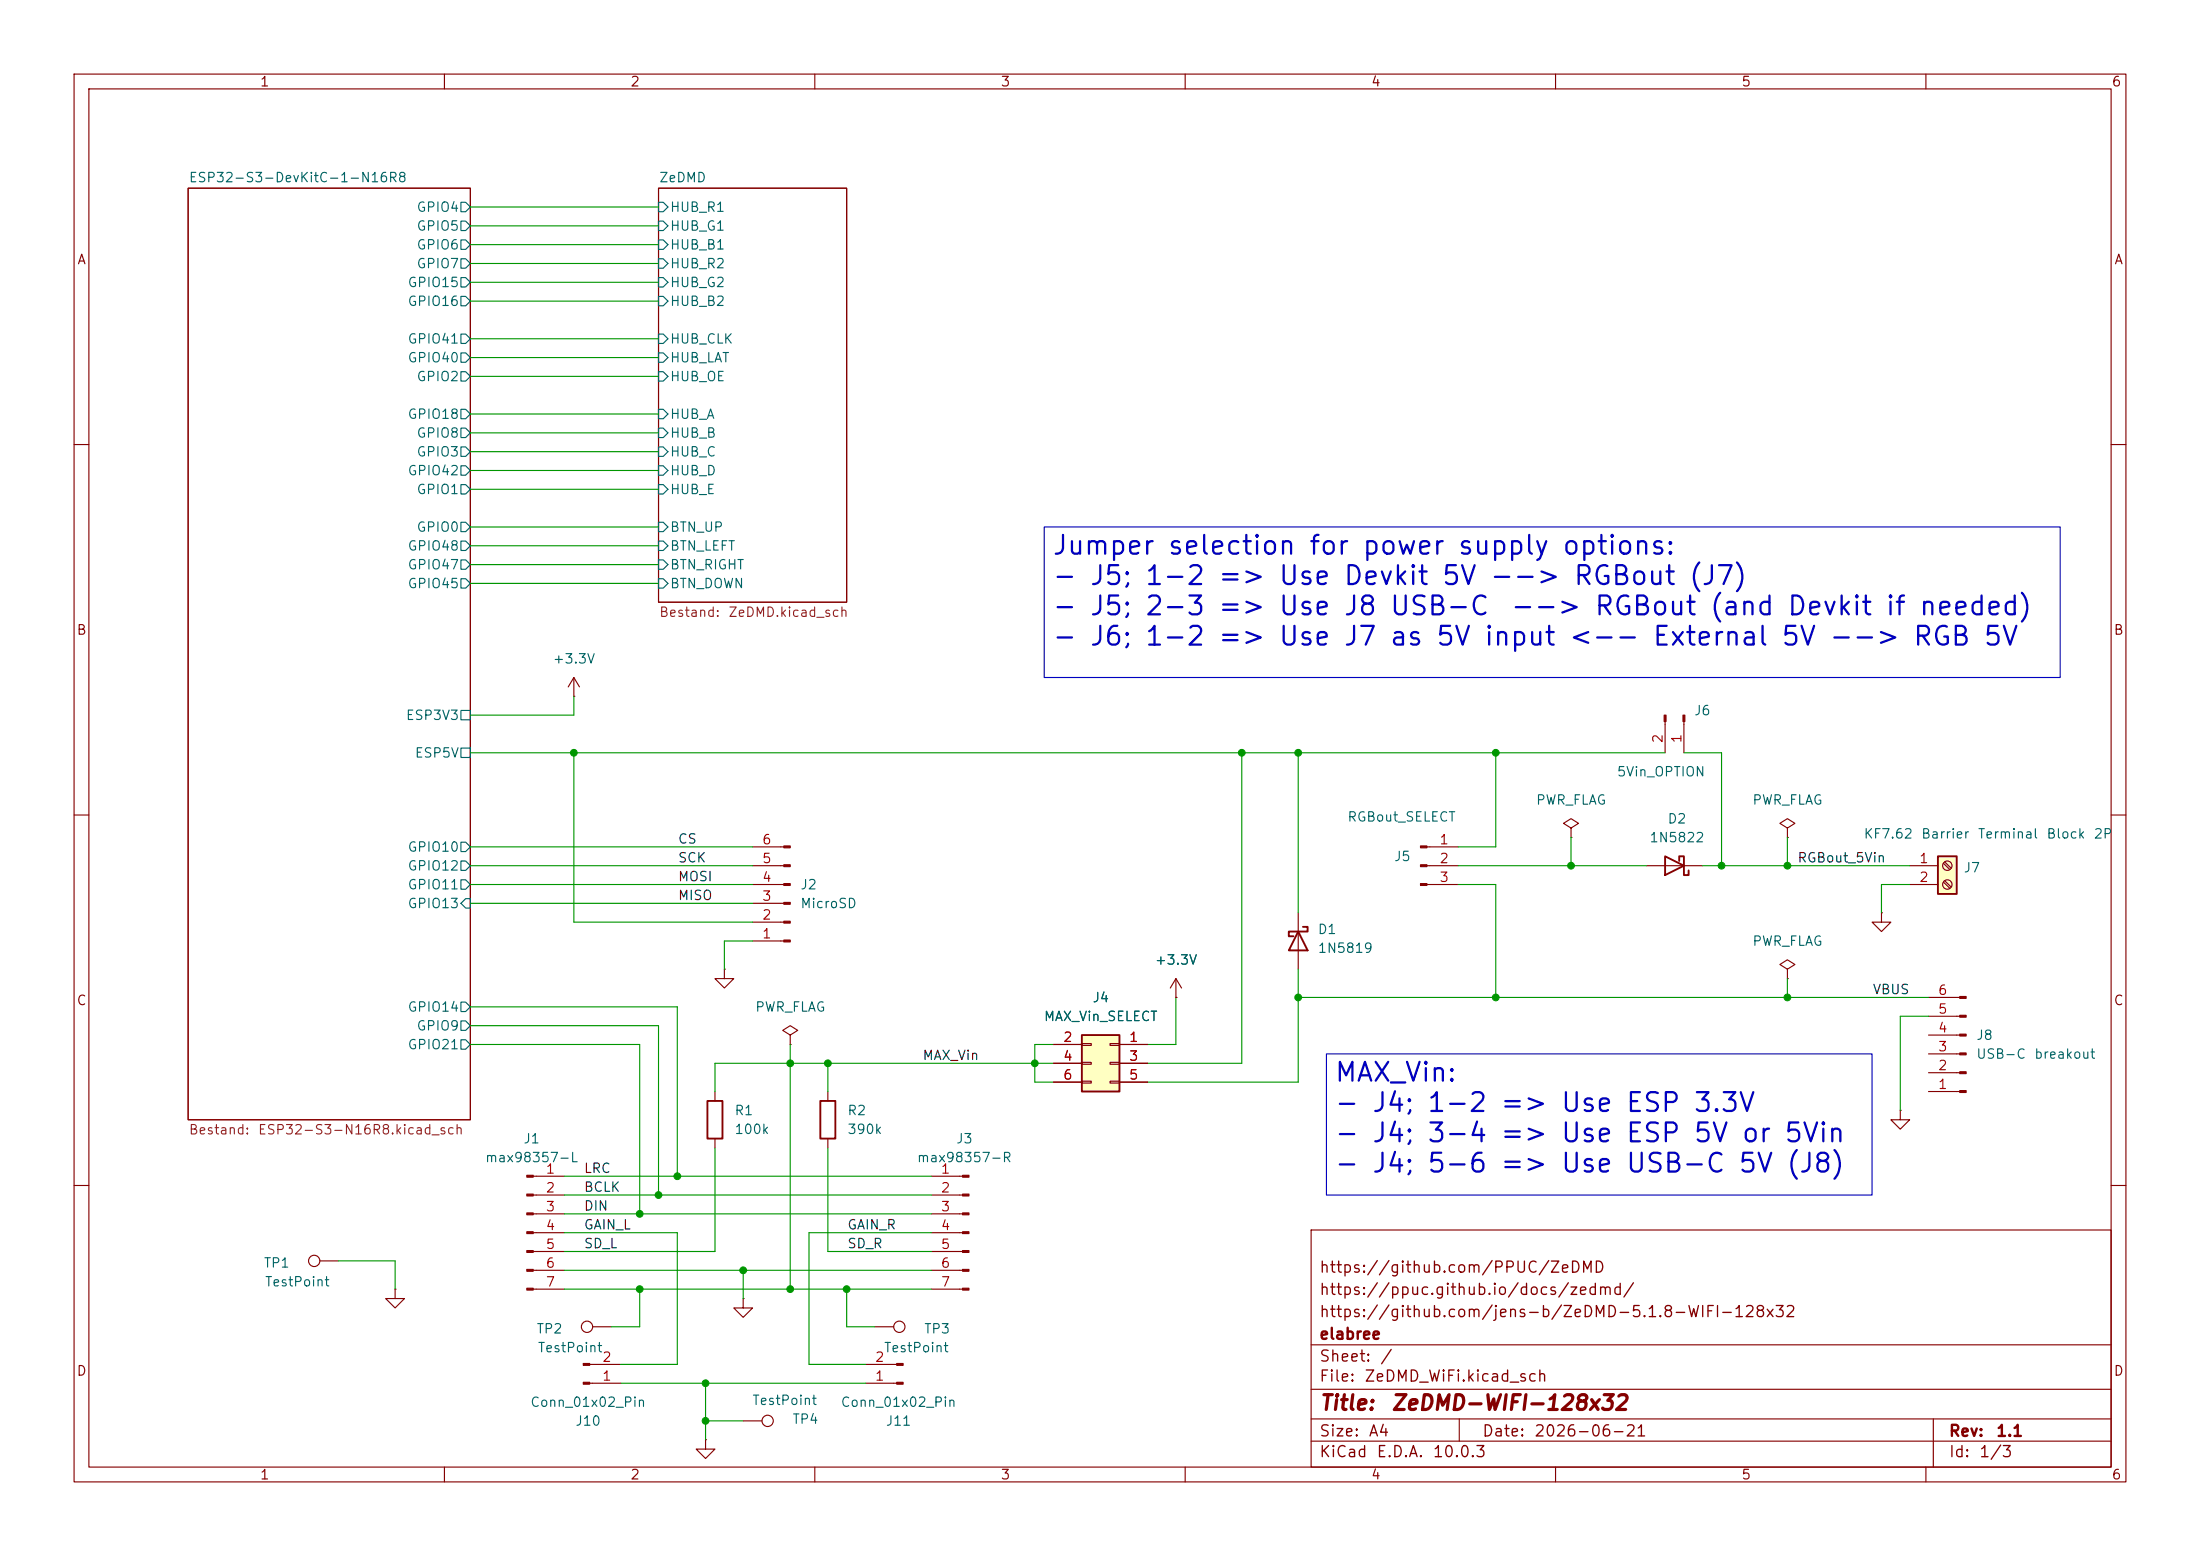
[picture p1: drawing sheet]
<svg xmlns="http://www.w3.org/2000/svg" width="297mm" height="210mm" viewBox="0 0 297 210" stroke-linecap="round" stroke-linejoin="round" font-family="sans-serif">
<g fill="none" stroke="#840000" stroke-width=".15">
<path d="M10 10h277v190h-277zM12 12h273v186h-273zM60 10v2M110 10v2M160 10v2M210 10v2M260 10v2M25.4 25.4h38.1v125.7h-38.1zM88.9 25.4h25.4v55.9h-25.4zM10 60h2M285 60h2M10 110h2"/>
<path d="M285 110h2M106.7 139.7l1-.6-1-.7-1 .7 1 .6v1.3M158.7 134.6h.1M158.7 132.1l-.7 1.3M158.7 132.1l.8 1.3M158.7 132.1v2.5M175.3 123.2v7.6M96.5 147.3v1.3M96.5 153.7v1.2M106.7 141h.1M125.7 158.8h4.2M256.5 149.9v1.2h1.3l-1.3 1.3-1.2-1.3h1.2"/>
<path d="M256.5 149.9h.1M10 160h2M53.3 174v1.3h1.3l-1.3 1.2-1.2-1.2h1.2M53.3 174h.1M100.3 175.3v1.2h1.3l-1.3 1.3-1.2-1.3h1.2M100.3 175.3h.1M118.1 179.1h2.5M125.7 161.3h4.2M125.7 163.8h4.2M125.7 166.4h4.2M125.7 168.9h4.2M125.7 171.5h4.2"/>
<path d="M125.7 174h4.2M177 166h108v32h-108zM285 160h2M60 198v2M79.6 186.7h4.2M79.6 184.2h4.2M95.2 194.3v1.3h1.3l-1.3 1.3-1.2-1.3h1.2M95.2 194.3h.1M100.3 191.8h2.6M110 198v2M116.8 186.7h4.3M116.8 184.2h4.3"/>
<path d="M160 198v2M177 194.5h108M177 191.5h108M177 187.5h108M177 181.5h108M197 191.5v3M210 198v2M260 198v2M261 191.5v6.5"/>
<circle cx="121.4" cy="179.1" r=".76"/>
<circle cx="103.6" cy="191.8" r=".76"/>
</g>
<g fill="none" stroke="#006464" stroke-width=".15">
<path d="M62.2 27.3h.7l.6 .6-.6 .7h-.7zM62.2 29.8h.7l.6 .7-.6 .6h-.7zM62.2 32.4h.7l.6 .6-.6 .7h-.7zM62.2 34.9h.7l.6 .7-.6 .6h-.7zM62.2 37.5h.7l.6 .6-.6 .6h-.7zM88.9 32.4h.6l.7 .6-.7 .7h-.6zM88.9 29.8h.6l.7 .7-.7 .6h-.6zM88.9 37.5h.6l.7 .6-.7 .6h-.6zM88.9 27.3h.6l.7 .6-.7 .7h-.6zM88.9 34.9h.6l.7 .7-.7 .6h-.6zM62.2 50.2h.7l.6 .6-.6 .6h-.7zM62.2 57.8h.7l.6 .6-.6 .7h-.7z"/>
<path d="M62.2 40h.7l.6 .6-.6 .7h-.7zM62.2 55.2h.7l.6 .7-.6 .6h-.7zM62.2 47.6h.7l.6 .7-.6 .6h-.7zM62.2 45.1h.7l.6 .6-.6 .7h-.7zM88.9 55.2h.6l.7 .7-.7 .6h-.6zM88.9 57.8h.6l.7 .6-.7 .7h-.6zM88.9 40h.6l.7 .6-.7 .7h-.6zM88.9 45.1h.6l.7 .6-.7 .7h-.6zM88.9 47.6h.6l.7 .7-.7 .6h-.6zM88.9 50.2h.6l.7 .6-.7 .6h-.6zM62.2 70.5h.7l.6 .6-.6 .7h-.7zM62.2 65.4h.7l.6 .6-.6 .7h-.7z"/>
<path d="M62.2 60.3h.7l.6 .7-.6 .6h-.7zM62.2 62.9h.7l.6 .6-.6 .6h-.7zM62.2 78.1h.7l.6 .6-.6 .7h-.7zM62.2 75.6h.7l.6 .6-.6 .6h-.7zM62.2 73h.7l.6 .7-.6 .6h-.7zM88.9 78.1h.6l.7 .6-.7 .7h-.6zM88.9 73h.6l.7 .7-.7 .6h-.6zM88.9 75.6h.6l.7 .6-.7 .6h-.6zM88.9 70.5h.6l.7 .6-.7 .7h-.6zM88.9 60.3h.6l.7 .7-.7 .6h-.6zM88.9 62.9h.6l.7 .6-.7 .6h-.6zM88.9 65.4h.6l.7 .6-.7 .7h-.6z"/>
<path d="M62.2 95.9h1.3v1.3h-1.3zM62.2 101h1.3v1.2h-1.3zM62.2 113.7h.7l.6 .6-.6 .6h-.7zM62.2 118.7h.7l.6 .7-.6 .6h-.7zM62.2 116.2h.7l.6 .6-.6 .7h-.7zM62.2 137.8h.7l.6 .6-.6 .7h-.7zM62.2 135.3h.7l.6 .6-.6 .6h-.7zM62.9 121.3h.6v1.3h-.6l-.7-.7zM62.2 140.3h.7l.6 .7-.6 .6h-.7z"/>
</g>
<g fill="#840000" stroke="#840000" stroke-width=".15">
<path d="M121.1 186.6h.8v.2h-.8z"/>
<path d="M121.1 184h.8v.3h-.8z"/>
<path d="M78.7 186.6h.9v.2h-.9z"/>
<path d="M78.7 184h.9v.3h-.9z"/>
<path d="M129.9 158.6h.9v.3h-.9z"/>
<path d="M129.9 161.2h.9v.2h-.9z"/>
<path d="M129.9 163.7h.9v.3h-.9z"/>
<path d="M129.9 166.2h.9v.3h-.9z"/>
<path d="M129.9 168.8h.9v.2h-.9z"/>
<path d="M129.9 171.3h.9v.3h-.9z"/>
<path d="M129.9 173.9h.9v.2h-.9z"/>
</g>
<path d="M175.3 125.7l1.2 2.6h-2.5zM175.9 125.1h.6v.6h-2.5v.7h.6M95.5 148.6h2v5.1h-2z" fill="none" stroke="#840000" stroke-width=".25"/>
<path d="M146 139.7h5.1v7.6h-5.1z" fill="#ffffc2"/>
<path d="M224.8 115.6l2.5 1.2-2.5 1.3zM226.7 116.2v-.6h.6v2.5h.7v-.6M146 139.7h5.1v7.6h-5.1zM110.7 148.6h2.1v5.1h-2.1z" fill="none" stroke="#840000" stroke-width=".25"/>
<g fill="none" stroke="#840000" stroke-width=".15">
<path d="M77.5 94h.1M77.5 91.4l-.8 1.3M77.5 91.4l.7 1.3M77.5 91.4v2.6M224.8 97.4v4.2M227.3 97.4v4.2M101.6 114.3h4.2M101.6 116.8h4.2M101.6 119.4h4.2M192.6 114.3h4.2M192.6 116.8h4.2M192.6 119.4h4.2"/>
<path d="M212.1 111.8l1-.7-1-.6-1 .6 1 .7v1.2M212.1 113h.1M222.2 116.8h7.7M97.8 130.8v1.3h1.3l-1.3 1.3-1.3-1.3h1.3M97.8 130.8h.1M101.6 127h4.2M101.6 124.5h4.2M101.6 121.9h4.2M111.8 147.3v1.3M111.8 153.7v1.2M142.2 141h3.8M142.2 143.5h3.8"/>
<path d="M142.2 146.1h3.8M146 140.8h1.3v.3h-1.3zM146 143.4h1.3v.2h-1.3zM146 145.9h1.3v.3h-1.3zM149.9 140.8h1.2v.3h-1.2zM149.9 143.4h1.2v.2h-1.2zM149.9 145.9h1.2v.3h-1.2zM151.1 141h3.8M151.1 143.5h3.8M151.1 146.1h3.8"/>
</g>
<g fill="#840000" stroke="#840000" stroke-width=".15">
<path d="M191.8 114.2h.8v.2h-.8z"/>
<path d="M191.8 116.7h.8v.3h-.8z"/>
<path d="M191.8 119.3h.8v.2h-.8z"/>
<path d="M105.8 126.9h.9v.2h-.9z"/>
<path d="M105.8 124.3h.9v.3h-.9z"/>
<path d="M105.8 121.8h.9v.2h-.9z"/>
<path d="M105.8 119.3h.9v.2h-.9z"/>
<path d="M105.8 116.7h.9v.3h-.9z"/>
<path d="M105.8 114.2h.9v.2h-.9z"/>
<path d="M227.2 96.5h.3v.9h-.3z"/>
<path d="M224.7 96.5h.2v.9h-.2z"/>
</g>
<path d="M261.6 115.6h2.6v5.1h-2.6z" fill="#ffffc2"/>
<path d="M261.6 115.6h2.6v5.1h-2.6z" fill="none" stroke="#840000" stroke-width=".25"/>
<g fill="none" stroke="#840000" stroke-width=".15">
<path d="M241.3 111.8l1-.7-1-.6-1 .6 1 .7v1.2M241.3 113h.1M257.8 116.8h3.8M257.8 119.4h3.8M262.4 116.5l.8 .8M262.4 119l.8 .9M262.5 116.3l.9 .9M262.5 118.9l.9 .8M158.7 134.6h.1M241.3 130.8l1-.6-1-.7-1 .7 1 .6v1.3M241.3 132.1h.1M254 123.2v1.3h1.3l-1.3 1.2-1.3-1.2h1.3"/>
<path d="M254 123.2h.1M260.3 139.7h4.3M260.3 137.2h4.3M260.3 134.6h4.3M72 158.8h4.2M142.2 141h3.8M142.2 143.5h3.8M142.2 146.1h3.8M151.1 141h3.8M151.1 143.5h3.8M151.1 146.1h3.8M260.3 147.3h4.3"/>
<path d="M260.3 144.8h4.3M260.3 142.2h4.3M43.2 170.2h2.5M72 161.3h4.2M72 163.8h4.2M72 166.4h4.2M72 168.9h4.2M72 171.5h4.2M72 174h4.2M80 179.1h2.5"/>
<circle cx="262.9" cy="119.4" r=".63"/>
<circle cx="262.9" cy="116.8" r=".63"/>
<circle cx="42.4" cy="170.2" r=".76"/>
<circle cx="79.2" cy="179.1" r=".76"/>
</g>
<g fill="#840000" stroke="#840000" stroke-width=".15">
<path d="M264.6 147.2h.8v.2h-.8z"/>
<path d="M264.6 144.7h.8v.2h-.8z"/>
<path d="M264.6 142.1h.8v.3h-.8z"/>
<path d="M264.6 139.6h.8v.2h-.8z"/>
<path d="M264.6 137h.8v.3h-.8z"/>
<path d="M264.6 134.5h.8v.2h-.8z"/>
<path d="M71.1 158.6h.9v.3h-.9z"/>
<path d="M71.1 161.2h.9v.2h-.9z"/>
<path d="M71.1 163.7h.9v.3h-.9z"/>
<path d="M71.1 166.2h.9v.3h-.9z"/>
<path d="M71.1 168.8h.9v.2h-.9z"/>
<path d="M71.1 171.3h.9v.3h-.9z"/>
<path d="M71.1 173.9h.9v.2h-.9z"/>
</g>
<g fill="none" stroke="#009600" stroke-width=".15">
<path d="M63.5 27.9h25.4M63.5 30.5h25.4M63.5 33h25.4M63.5 38.1h25.4M63.5 35.6h25.4M63.5 58.4h25.4M63.5 48.3h25.4M63.5 40.6h25.4M63.5 50.8h25.4M63.5 55.9h25.4M63.5 45.7h25.4M63.5 78.7h25.4"/>
<path d="M63.5 66h25.4M63.5 61h25.4M63.5 73.7h25.4M63.5 71.1h25.4M63.5 76.2h25.4M63.5 63.5h25.4M77.5 94v2.5h-14M63.5 101.6h161.3M63.5 116.8h38.1M63.5 119.4h38.1M63.5 114.3h38.1M77.5 101.6v22.9h24.1"/>
<path d="M167.6 101.6v41.9h-12.7M175.3 101.6v21.6M196.8 116.8h25.4M196.8 119.4h5.1v15.2M201.9 101.6v12.7h-5.1M212.1 113v3.8M227.3 101.6h5.1v15.2M229.9 116.8h27.9M241.3 113v3.8M257.8 119.4h-3.8v3.8M63.5 121.9h38.1M63.5 138.4h25.4v22.9"/>
<path d="M63.5 135.9h27.9v22.9M101.6 127h-3.8v3.8M158.7 134.6v6.4h-3.8M175.3 130.8v15.3h-20.4M175.3 134.6h85M241.3 132.1v2.5M260.3 137.2h-3.8v12.7M63.5 141h22.9v22.8M76.2 158.8h49.5M96.5 154.9v14h-20.3M106.7 141v33M111.8 143.5v3.8"/>
<path d="M111.8 154.9v14h13.9M142.2 141h-2.5v5.1h2.5M142.2 143.5h-45.7v3.8M45.7 170.2h7.6v3.8M76.2 174h49.5M76.2 166.4h15.2v17.8h-7.6M76.2 163.8h49.5M76.2 161.3h49.5M76.2 171.5h49.5M86.4 174v5.1h-3.9M100.3 171.5v3.8M114.3 174v5.1h3.8"/>
<path d="M125.7 166.4h-16.5v17.8h7.6M83.8 186.7h33M95.2 186.7v7.6M95.2 191.8h5.1"/>
</g>
<path d="M141 71.1h137.1v20.3h-137.1zM179.1 142.2h73.6v19.1h-73.6z" fill="none" stroke="#0000c2" stroke-width=".15"/>
<g fill="#009600" stroke="#009600" stroke-width=".14">
<circle cx="91.4" cy="158.8" r=".46"/>
<circle cx="100.3" cy="171.5" r=".46"/>
<circle cx="88.9" cy="161.3" r=".46"/>
<circle cx="106.7" cy="143.5" r=".46"/>
<circle cx="111.8" cy="143.5" r=".46"/>
<circle cx="201.9" cy="134.6" r=".46"/>
<circle cx="167.6" cy="101.6" r=".46"/>
<circle cx="175.3" cy="101.6" r=".46"/>
<circle cx="201.9" cy="101.6" r=".46"/>
<circle cx="212.1" cy="116.8" r=".46"/>
<circle cx="175.3" cy="134.6" r=".46"/>
<circle cx="139.7" cy="143.5" r=".46"/>
<circle cx="77.5" cy="101.6" r=".46"/>
<circle cx="241.3" cy="134.6" r=".46"/>
<circle cx="241.3" cy="116.8" r=".46"/>
<circle cx="232.4" cy="116.8" r=".46"/>
<circle cx="86.4" cy="174" r=".46"/>
<circle cx="106.7" cy="174" r=".46"/>
<circle cx="95.2" cy="186.7" r=".46"/>
<circle cx="95.2" cy="191.8" r=".46"/>
<circle cx="86.4" cy="163.8" r=".46"/>
<circle cx="114.3" cy="174" r=".46"/>
</g>
<g font-size="2.5" fill="#0000c2">
<text x="141.9" y="75.5">Jumper selection for power supply options:</text>
<text x="141.9" y="79.6">- J5; 1-2 =&gt; Use Devkit 5V --&gt; RGBout (J7)</text>
<text x="141.9" y="83.7">- J5; 2-3 =&gt; Use J8 USB-C</text>
<text x="203.8" y="83.7">--&gt; RGBout (and Devkit if needed)</text>
<text x="141.9" y="87.8">- J6; 1-2 =&gt; Use J7 as 5V input &lt;-- External 5V --&gt; RGB 5V</text>
<text x="180" y="146.6">MAX_Vin:</text>
<text x="180" y="150.7">- J4; 1-2 =&gt; Use ESP 3.3V</text>
<text x="180" y="154.8">- J4; 3-4 =&gt; Use ESP 5V or 5Vin</text>
<text x="180" y="158.9">- J4; 5-6 =&gt; Use USB-C 5V (J8)</text>
</g>
<g font-size="2" fill="#840000">
<text x="178" y="190.8">Title:</text>
<text x="187.7" y="190.8">ZeDMD-WIFI-128x32</text>
</g>
<g font-size="1.5" fill="#840000">
<text x="178" y="172.2">https://github.com/PPUC/ZeDMD</text>
<text x="178" y="178.2">https://github.com/jens-b/ZeDMD-5.1.8-WIFI-128x32</text>
<text x="178" y="175.2">https://ppuc.github.io/docs/zedmd/</text>
<text x="178" y="184.2">Sheet:</text>
<text x="178" y="181.2">elabree</text>
<text x="186.2" y="184.2">/</text>
<text x="178" y="186.9">File:</text>
<text x="184.1" y="186.9">ZeDMD_WiFi.kicad_sch</text>
<text x="178" y="197.1">KiCad</text>
<text x="178" y="194.3">Size:</text>
<text x="184.7" y="194.3">A4</text>
<text x="185.7" y="197.1">E.D.A.</text>
<text x="193.3" y="197.1">10.0.3</text>
<text x="200" y="194.3">Date:</text>
<text x="207" y="194.3">2026-06-21</text>
<text x="263" y="194.3">Rev:</text>
<text x="263" y="197.1">Id:</text>
<text x="267.1" y="197.1">1/3</text>
<text x="269.4" y="194.3">1.1</text>
</g>
<g font-size="1.3" fill="#840000">
<text x="35" y="12">1</text>
<text x="85" y="12">2</text>
<text x="135" y="12">3</text>
<text x="185" y="12">4</text>
<text x="235" y="12">5</text>
<text x="285" y="12">6</text>
<text x="10.3" y="36">A</text>
<text x="285.3" y="36">A</text>
<text x="10.3" y="86">B</text>
<text x="285.3" y="86">B</text>
<text x="10.3" y="136">C</text>
<text x="285.3" y="136">C</text>
<text x="10.3" y="186">D</text>
<text x="285.3" y="186">D</text>
<text x="35" y="200">1</text>
<text x="85" y="200">2</text>
<text x="135" y="200">3</text>
<text x="185" y="200">4</text>
<text x="235" y="200">5</text>
<text x="285" y="200">6</text>
</g>
<g font-size="1.3" fill="#006464">
<text x="25.4" y="24.9">ESP32-S3-DevKitC-1-N16R8</text>
<text x="56.2" y="28.9">GPIO4</text>
<text x="88.9" y="24.9">ZeDMD</text>
<text x="90.4" y="28.9">HUB_R1</text>
<text x="56.2" y="31.5">GPIO5</text>
<text x="56.2" y="34">GPIO6</text>
<text x="90.4" y="34">HUB_B1</text>
<text x="90.4" y="31.5">HUB_G1</text>
<text x="54.9" y="39.1">GPIO15</text>
<text x="54.9" y="41.6">GPIO16</text>
<text x="56.2" y="36.5">GPIO7</text>
<text x="90.4" y="41.6">HUB_B2</text>
<text x="90.4" y="39.1">HUB_G2</text>
<text x="90.4" y="36.5">HUB_R2</text>
<text x="54.9" y="46.7">GPIO41</text>
<text x="90.4" y="46.7">HUB_CLK</text>
<text x="54.9" y="49.2">GPIO40</text>
<text x="56.2" y="51.8">GPIO2</text>
<text x="90.4" y="49.2">HUB_LAT</text>
<text x="90.4" y="51.8">HUB_OE</text>
<text x="54.9" y="56.9">GPIO18</text>
<text x="56.2" y="59.4">GPIO8</text>
<text x="90.4" y="56.9">HUB_A</text>
<text x="90.4" y="59.4">HUB_B</text>
<text x="54.9" y="64.5">GPIO42</text>
<text x="56.2" y="61.9">GPIO3</text>
<text x="90.4" y="61.9">HUB_C</text>
<text x="90.4" y="64.5">HUB_D</text>
<text x="56.2" y="67">GPIO1</text>
<text x="90.4" y="67">HUB_E</text>
<text x="54.9" y="77.2">GPIO47</text>
<text x="54.9" y="74.6">GPIO48</text>
<text x="56.2" y="72.1">GPIO0</text>
<text x="90.4" y="74.6">BTN_LEFT</text>
<text x="90.4" y="77.2">BTN_RIGHT</text>
<text x="90.4" y="72.1">BTN_UP</text>
<text x="54.9" y="79.7">GPIO45</text>
<text x="90.4" y="79.7">BTN_DOWN</text>
<text x="74.5" y="89.9">+3.3V</text>
<text x="54.7" y="97.5">ESP3V3</text>
<text x="228.6" y="96.9">J6</text>
<text x="55.9" y="102.6">ESP5V</text>
<text x="218.2" y="105.1">5Vin_OPTION</text>
<text x="181.8" y="111.2">RGBout_SELECT</text>
<text x="207.3" y="108.9">PWR_FLAG</text>
<text x="225" y="111.5">D2</text>
<text x="236.5" y="108.9">PWR_FLAG</text>
<text x="251.5" y="113.5">KF7.62</text>
<text x="259.3" y="113.5">Barrier</text>
<text x="266.9" y="113.5">Terminal</text>
<text x="276.2" y="113.5">Block</text>
<text x="282.6" y="113.5">2P</text>
<text x="54.9" y="115.3">GPIO10</text>
<text x="54.9" y="117.8">GPIO12</text>
<text x="188.1" y="116.5">J5</text>
<text x="222.6" y="114">1N5822</text>
<text x="265" y="118.1">J7</text>
<text x="54.9" y="120.4">GPIO11</text>
<text x="54.9" y="122.9">GPIO13</text>
<text x="108" y="120.4">J2</text>
<text x="108" y="122.9">MicroSD</text>
<text x="155.8" y="130.5">+3.3V</text>
<text x="177.8" y="126.4">D1</text>
<text x="177.8" y="128.9">1N5819</text>
<text x="236.5" y="128">PWR_FLAG</text>
<text x="54.9" y="136.9">GPIO14</text>
<text x="101.9" y="136.9">PWR_FLAG</text>
<text x="147.4" y="135.6">J4</text>
<text x="54.9" y="141.9">GPIO21</text>
<text x="56.2" y="139.4">GPIO9</text>
<text x="140.8" y="138.1">MAX_Vin_SELECT</text>
<text x="266.7" y="140.7">J8</text>
<text x="266.7" y="143.2">USB-C</text>
<text x="274.5" y="143.2">breakout</text>
<text x="70.6" y="154.6">J1</text>
<text x="99.1" y="150.8">R1</text>
<text x="99.1" y="153.4">100k</text>
<text x="114.3" y="150.8">R2</text>
<text x="114.3" y="153.4">390k</text>
<text x="129" y="154.6">J3</text>
<text x="65.4" y="157.2">max98357-L</text>
<text x="123.7" y="157.2">max98357-R</text>
<text x="35.5" y="171.4">TP1</text>
<text x="35.7" y="173.9">TestPoint</text>
<text x="72.3" y="180.3">TP2</text>
<text x="72.5" y="182.8">TestPoint</text>
<text x="119.2" y="182.8">TestPoint</text>
<text x="124.7" y="180.3">TP3</text>
<text x="71.5" y="190.2">Conn_01x02_Pin</text>
<text x="101.5" y="189.9">TestPoint</text>
<text x="113.4" y="190.2">Conn_01x02_Pin</text>
<text x="77.6" y="192.7">J10</text>
<text x="106.9" y="192.5">TP4</text>
<text x="119.5" y="192.7">J11</text>
</g>
<g font-size="1.3" fill="#725600">
<text x="88.9" y="83.6">Bestand:</text>
<text x="98.2" y="83.6">ZeDMD.kicad_sch</text>
<text x="25.4" y="153.4">Bestand:</text>
<text x="34.7" y="153.4">ESP32-S3-N16R8.kicad_sch</text>
</g>
<g font-size="1.3" fill="#a90000">
<text x="224.8" y="100.4" transform="rotate(-90 224.8 100.4)">2</text>
<text x="227.3" y="100.4" transform="rotate(-90 227.3 100.4)">1</text>
<text x="102.8" y="119.4">4</text>
<text x="102.8" y="116.8">5</text>
<text x="102.8" y="114.3">6</text>
<text x="194.2" y="114.3">1</text>
<text x="194.2" y="116.8">2</text>
<text x="194.2" y="119.4">3</text>
<text x="259" y="116.8">1</text>
<text x="259" y="119.4">2</text>
<text x="102.8" y="124.4">2</text>
<text x="102.8" y="121.9">3</text>
<text x="102.8" y="127">1</text>
<text x="261.5" y="137.1">5</text>
<text x="261.5" y="134.6">6</text>
<text x="143.4" y="140.9">2</text>
<text x="143.4" y="143.5">4</text>
<text x="152.3" y="140.9">1</text>
<text x="152.3" y="143.5">3</text>
<text x="261.5" y="142.2">3</text>
<text x="261.5" y="139.7">4</text>
<text x="143.4" y="146">6</text>
<text x="152.3" y="146">5</text>
<text x="261.5" y="147.3">1</text>
<text x="261.5" y="144.8">2</text>
<text x="73.6" y="158.7">1</text>
<text x="73.6" y="161.3">2</text>
<text x="126.9" y="158.7">1</text>
<text x="126.9" y="161.3">2</text>
<text x="73.6" y="163.8">3</text>
<text x="73.6" y="166.3">4</text>
<text x="126.9" y="163.8">3</text>
<text x="126.9" y="166.3">4</text>
<text x="73.6" y="168.9">5</text>
<text x="73.6" y="171.4">6</text>
<text x="73.6" y="174">7</text>
<text x="126.9" y="168.9">5</text>
<text x="126.9" y="171.4">6</text>
<text x="126.9" y="174">7</text>
<text x="81.2" y="184.1">2</text>
<text x="118" y="184.1">2</text>
<text x="81.2" y="186.7">1</text>
<text x="118" y="186.7">1</text>
</g>
<g font-size="1.3" fill="#0f0f0f">
<text x="91.4" y="116.7">SCK</text>
<text x="91.4" y="119.3">MOSI</text>
<text x="91.4" y="114.2">CS</text>
<text x="242.6" y="116.7">RGBout_5Vin</text>
<text x="91.4" y="121.8">MISO</text>
<text x="252.7" y="134.5">VBUS</text>
<text x="124.5" y="143.4">MAX_Vin</text>
<text x="78.7" y="158.6">LRC</text>
<text x="78.7" y="161.2">BCLK</text>
<text x="78.7" y="166.2">GAIN_L</text>
<text x="78.7" y="163.7">DIN</text>
<text x="114.3" y="166.2">GAIN_R</text>
<text x="78.7" y="168.8">SD_L</text>
<text x="114.3" y="168.8">SD_R</text>
</g>
</svg>
